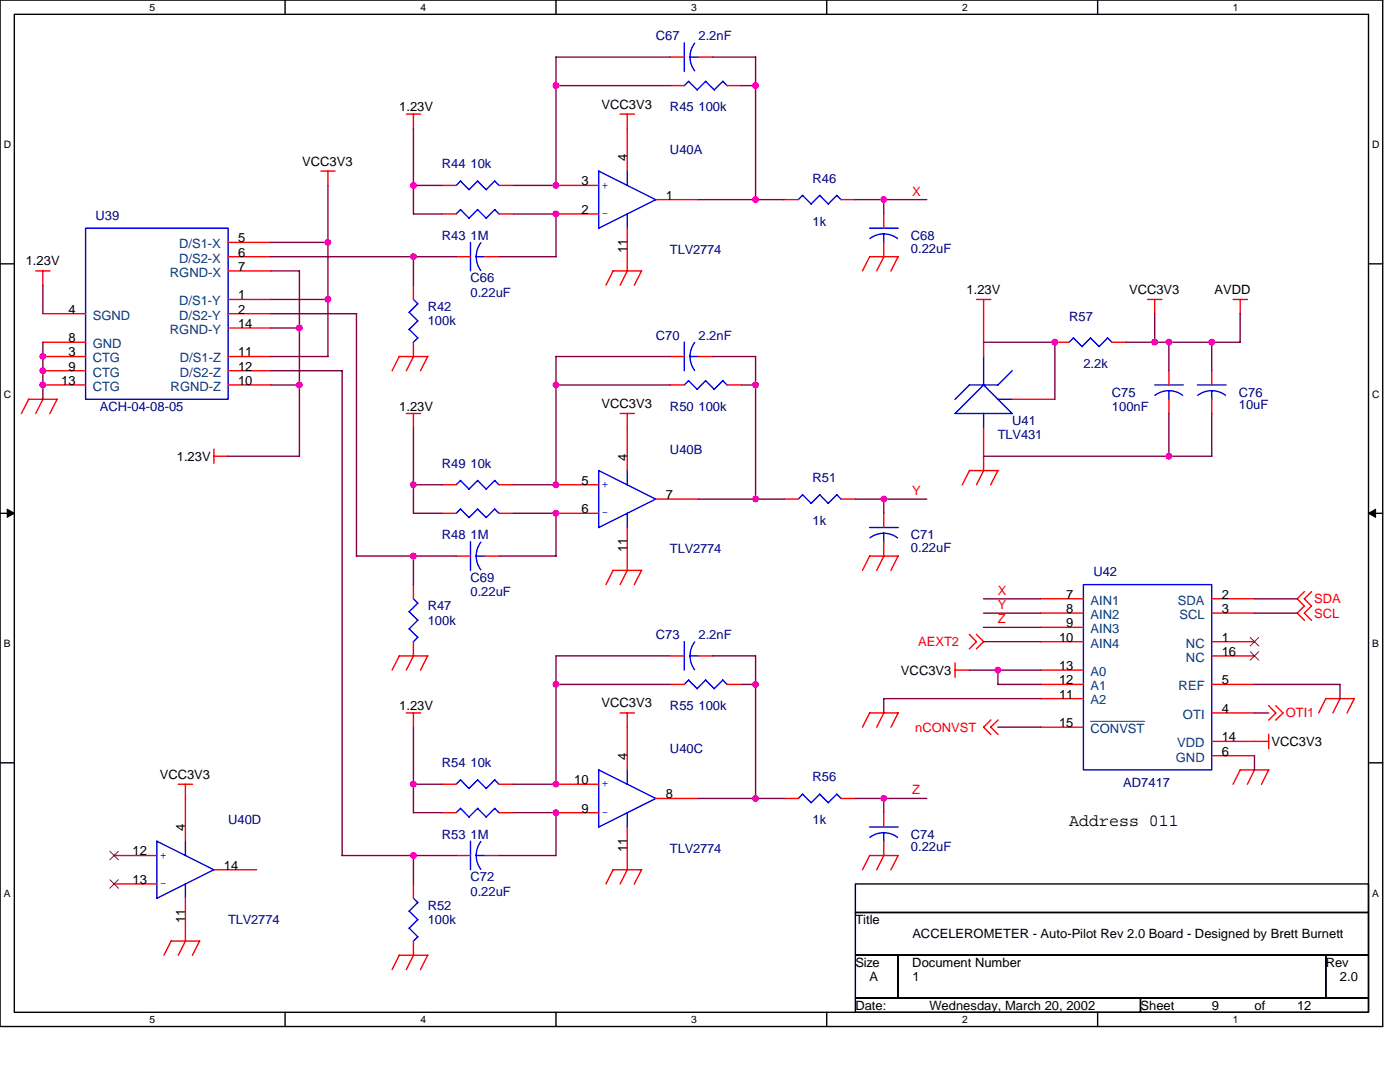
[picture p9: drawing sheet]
<svg xmlns="http://www.w3.org/2000/svg" width="279mm" height="216mm" viewBox="0 0 279 216" stroke-linecap="round" stroke-linejoin="round" font-family="sans-serif">
<path d="M0 0h275.9v204.8h-275.9zM2.9 2.9h270.2v199.1h-270.2z" fill="none" stroke="#000" stroke-width=".28"/>
<g fill="#fff">
<path d="M29.9 .3h1.1v2.3h-1.1z"/>
<path d="M29.9 202.3h1.1v2.3h-1.1z"/>
</g>
<path d="M56.9 0v2.9M56.9 202v2.8" fill="none" stroke="#000" stroke-width=".28"/>
<g fill="#fff">
<path d="M83.9 .3h1.1v2.3h-1.1z"/>
<path d="M83.9 202.3h1.1v2.3h-1.1z"/>
</g>
<path d="M111 0v2.9M111 202v2.8" fill="none" stroke="#000" stroke-width=".28"/>
<g fill="#fff">
<path d="M138 .3h1.1v2.3h-1.1z"/>
<path d="M138 202.3h1.1v2.3h-1.1z"/>
</g>
<path d="M165 0v2.9M165 202v2.8" fill="none" stroke="#000" stroke-width=".28"/>
<g fill="#fff">
<path d="M192 .3h1.1v2.3h-1.1z"/>
<path d="M192 202.3h1.1v2.3h-1.1z"/>
</g>
<path d="M219.1 0v2.9M219.1 202v2.8" fill="none" stroke="#000" stroke-width=".28"/>
<g fill="#fff">
<path d="M246.1 .3h1.1v2.3h-1.1z"/>
<path d="M246.1 202.3h1.1v2.3h-1.1z"/>
<path d="M.7 27.7h1.5v2.3h-1.5z"/>
<path d="M273.8 27.7h1.5v2.3h-1.5z"/>
<path d="M.7 77.5h1.5v2.3h-1.5z"/>
<path d="M273.8 77.5h1.5v2.3h-1.5z"/>
</g>
<path d="M0 52.6h2.9M273.1 52.6h2.8" fill="none" stroke="#000" stroke-width=".28"/>
<g fill="#fff">
<path d="M.7 127.3h1.4v2.3h-1.4z"/>
<path d="M273.8 127.3h1.4v2.3h-1.4z"/>
</g>
<path d="M0 102.4h2.9M273.1 102.4h2.8" fill="none" stroke="#000" stroke-width=".28"/>
<path d="M1.4 101.6l1.5 .8-1.5 .8zM273.1 102.4l1.4-.8v1.6z" fill="#000" stroke="#000" stroke-width=".2"/>
<g fill="#fff">
<path d="M.7 177.1h1.4v2.3h-1.4z"/>
<path d="M273.8 177.1h1.4v2.3h-1.4z"/>
</g>
<path d="M0 152.2h2.9M273.1 152.2h2.8M170.7 176.4h102.4v5.7h-102.4zM170.7 182.1h102.4v8.5h-102.4zM170.7 190.6h8.5v8.6h-8.5zM170.7 199.2h56.9v2.8h-56.9zM179.2 190.6h85.4v8.6h-85.4zM227.6 199.2h45.5v2.8h-45.5zM264.6 190.6h8.5v8.6h-8.5z" fill="none" stroke="#000" stroke-width=".28"/>
<g fill="none" stroke="#f00" stroke-width=".28">
<path d="M133.7 17.1h2.9M133.7 11.4h2.9M139.4 11.4h2.9M145.1 17.1h2.8M64 34.1h2.9M65.4 34.1v2.9M81.1 22.8h2.8M82.5 22.8v2.8M88.2 37h2.8M99.6 37h2.8M111 37h8.5M123.8 22.8h2.8"/>
<path d="M125.2 22.8v11.3M130.9 39.8h8.5M156.5 39.8h2.8M167.9 39.8h2.8M7.1 54.1h2.9M8.6 54.1v2.8M45.5 51.2h8.6M45.5 54.1h8.6M45.5 59.8h8.6M45.5 48.4h8.6M82.5 56.9v2.9M88.2 42.7h2.8"/>
<path d="M91 51.2h2.9M96.7 51.2h2.9M99.6 42.7h2.8M111 42.7h8.5M122.3 54.1h5.8M122.4 54l-1.5 2.9M125.2 45.5v8.6M125.2 54l-1.4 2.9M128 54.1l-1.4 2.8M173.5 51.2h5.8M173.6 51.2l-1.5 2.9M176.4 42.7v2.8"/>
<path d="M176.4 48.4v2.8M176.4 51.2l-1.4 2.9M179.2 51.2l-1.4 2.9M194.9 59.8h2.8M196.3 59.8v11.3M229 59.8h2.9M230.4 59.8v2.8M246.1 59.8h2.9M247.5 59.8v2.8M5.7 79.7h5.7M5.7 79.7l-1.4 2.8M8.6 71.1h8.5"/>
<path d="M8.6 62.6h8.5M8.6 74h8.5M8.6 76.8h8.5M8.6 68.3h8.5M8.6 79.7l-1.5 2.8M11.4 79.7l-1.5 2.8M45.5 71.1h8.6M45.5 62.6h8.6M45.5 65.4h8.6M45.5 74h8.6M45.5 76.8h8.6M79.7 71.1h5.7l-1.5 2.9"/>
<path d="M79.7 71.1l-1.4 2.9M82.5 68.3v2.8M82.5 71.1l-1.4 2.9M133.7 71.1h2.9M133.7 76.8h2.9M139.4 71.1h2.9M145.1 76.8h2.8M202 79.7h8.5M210.5 68.3h2.9M221.9 68.3h2.8M233.3 74v2.8M233.3 79.7v2.8"/>
<path d="M241.8 74v2.8M241.8 79.7v2.8M42.7 91h2.9M42.7 89.6v2.9M81.1 82.5h2.8M82.5 82.5v2.9M88.2 96.7h2.8M99.6 96.7h2.8M111 96.7h8.5M123.8 82.5h2.8M125.2 82.5v11.4M130.9 99.6h8.5"/>
<path d="M156.5 99.6h2.8M167.9 99.6h2.8M192 96.7l1.5-2.8h5.7l-1.5 2.9M196.3 85.4v8.5M196.3 93.9l-1.4 2.8M82.5 116.6v2.9M88.2 102.4h2.8M91 111h2.9M96.7 111h2.9M99.6 102.4h2.8M111 102.4h8.5M122.3 113.8h5.8"/>
<path d="M122.4 113.8l-1.5 2.8M125.2 105.3v8.5l-1.4 2.8M128 113.8l-1.4 2.9M173.5 111h5.8M173.6 110.9l-1.5 2.9M176.4 102.4v2.9M176.4 108.1v2.9M176.4 110.9l-1.4 2.9M179.2 111l-1.4 2.8M207.7 119.5h8.5M241.8 119.5h8.6M260.3 118l-1.4 1.5 1.4 1.4"/>
<path d="M261.7 118l-1.4 1.5 1.4 1.4M78.3 133.7l1.4-2.8h5.7l-1.5 2.8M82.5 128v2.9l-1.4 2.8M133.7 130.9h2.9M133.7 136.6h2.9M139.4 130.9h2.9M145.1 136.6h2.8M190.6 133.7h2.9M190.6 132.3v2.8M193.4 126.6l1.5 1.4-1.5 1.5M194.9 126.6l1.4 1.4-1.4 1.5M207.7 133.7h8.5"/>
<path d="M207.7 139.4h8.5M207.7 136.6h8.5M207.7 122.3h8.5M207.7 125.2h8.5M207.7 128h8.5M241.8 130.9h8.6M241.8 136.6h8.6M241.8 122.3h8.6M241.8 128h8.6M260.3 120.9l-1.4 1.4 1.4 1.5M261.7 120.9l-1.4 1.4 1.4 1.5M267.4 139.4l-1.4 2.9"/>
<path d="M270.3 139.4l-1.5 2.9M270.3 139.4h-5.7l-1.4 2.9M35.6 156.5h2.8M37 156.5v11.4M81.1 142.3h2.8M82.5 142.3v2.8M88.2 156.5h2.8M99.6 156.5h2.8M111 156.5h8.5M123.8 142.3h2.8M125.2 142.3v11.3M130.9 159.3h8.5"/>
<path d="M156.5 159.3h2.8M167.9 159.3h2.8M173.5 142.3h5.8M173.6 142.2l-1.5 2.9M176.4 142.2l-1.4 2.9M179.2 142.3l-1.4 2.8M197.7 143.7l-1.4 1.4 1.4 1.4M199.2 143.7l-1.5 1.4 1.5 1.4M207.7 145.1h8.5M241.8 142.3h8.6M241.8 147.9h11.4M241.8 150.8h8.6"/>
<path d="M246.1 156.5l1.4-2.9h5.7l-1.4 2.9M250.4 153.6l-1.5 2.9M253.2 140.8l1.4 1.5-1.4 1.4M253.2 146.5v2.9M254.6 140.8l1.5 1.5-1.5 1.4M22.8 170.7h8.5M22.8 176.4h8.5M37 179.2v8.5l-1.4 2.9M42.7 173.5h8.5M82.5 176.4v2.8M88.2 162.2h2.8M91 170.7h2.9"/>
<path d="M96.7 170.7h2.9M99.6 162.2h2.8M111 162.2h8.5M122.3 173.5h5.8M122.4 173.5l-1.5 2.9M125.2 165v8.5l-1.4 2.9M128 173.5l-1.4 2.9M173.5 170.7h5.8M173.6 170.7l-1.5 2.8M176.4 162.2v2.8M176.4 167.9v2.8M176.4 170.7l-1.4 2.8"/>
<path d="M179.2 170.7l-1.4 2.9M34.1 187.8h5.8M34.2 187.7l-1.5 2.9M39.8 187.8l-1.4 2.8M78.3 193.5l1.4-2.9h5.7l-1.5 2.9M82.5 187.8v2.8l-1.4 2.9"/>
</g>
<g fill="none" stroke="#00f" stroke-width=".28">
<path d="M136.6 8.5v5.7M137.4 16.2l1.7 1.7M137.4 16.2l-.8 .9M137.7 11.4h1.7M138.6 8.6l-.7 1.3-.2 1.5 .2 1.4 .7 1.3M140.8 16.2l1.8 1.7M140.8 16.2l-1.7 1.7M144.3 16.2l.8 .9M144.3 16.2l-1.8 1.7M95.3 36.1l1.7 1.8 1.7-1.8 .9 .9M95.3 36.1l-1.7 1.8-1.7-1.8-.9 .9M125.2 34.1v2.9"/>
<path d="M130.9 39.8l-11.4 5.8M130.9 39.9l-11.4-5.8v11.4M160.2 39l-.9 .8M167 39l.9 .9M167 39l-1.7 1.7-1.7-1.7-1.7 1.7-1.7-1.7M17.1 45.5h28.4v34.2h-28.4zM82.5 59.8l.9 .8M93.9 48.3v5.8M95 51.2h1.8M95.3 41.8l1.7 1.8 1.7-1.8 .9 .9M95.3 41.8l-1.7 1.8-1.7-1.8-.9 .9M96 48.4l-.7 1.3-.3 1.5 .3 1.5 .6 1.3"/>
<path d="M125.2 42.7v2.8M173.5 45.5h5.8M173.6 47.6l1.3-.7 1.4-.2 1.5 .2 1.3 .7M176.4 46.7v1.7M81.7 62.3l1.7 1.8M81.7 65.7l1.7 1.8M83.4 60.6l-1.8 1.7M83.4 64l-1.8 1.7M83.4 67.4l-.9 .9M136.6 68.3v5.7M137.4 75.9l-.8 .9M137.7 71.1h1.7"/>
<path d="M138.6 68.3l-.7 1.4-.2 1.4 .2 1.5 .7 1.3M140.8 75.9l-1.7 1.8-1.7-1.7M144.3 76l.8 .8M144.3 75.9l-1.7 1.8-1.8-1.7M196.3 71.1v5.7l5.7 5.7h-11.4l5.7-5.7M199.2 79.7h2.8M202 74l-2.8 2.8h-5.7l-2.9 2.9M214.2 67.4l1.8 1.8M214.2 67.4l-.8 .9M217.6 67.4l1.8 1.8M217.7 67.4l-1.8 1.8M221 67.4l.9 .9"/>
<path d="M221.1 67.4l-1.7 1.8M230.4 76.8h5.8M230.5 78.9l1.3-.7 1.4-.2 1.5 .2 1.3 .7M233.3 78v1.7M239 76.8h5.7M241.8 78v1.7M244.6 78.9l-1.3-.7-1.5-.2-1.4 .2-1.4 .7M91.9 95.9l1.7 1.7M91.9 95.9l-.9 .8M95.3 95.9l1.7 1.7M95.3 95.9l-1.7 1.7M98.7 95.9l.9 .9"/>
<path d="M98.7 95.9l-1.7 1.7M125.2 93.9v2.8M130.9 99.6l-11.4 5.7M130.9 99.6l-11.4-5.7v11.4M160.2 98.7l-.9 .9M163.6 98.7l-1.7 1.8-1.7-1.8M167 98.7l.9 .9M167 98.7l-1.7 1.8-1.7-1.8M196.3 82.5v2.9M82.5 119.5l.9 .9M93.9 108.1v5.7M95 111h1.8"/>
<path d="M95.3 101.6l1.7 1.7 1.7-1.7 .9 .8M95.3 101.6l-1.7 1.7-1.7-1.7-.9 .8M96 108.2l-.7 1.3-.3 1.4 .3 1.5 .7 1.3M125.2 102.4v2.9M173.5 105.3h5.8M173.6 107.3l1.3-.7 1.5-.2 1.4 .2 1.3 .7M176.4 106.4v1.7M216.2 116.6h25.6v37h-25.6zM81.7 122l1.7 1.8M81.7 125.5l1.7 1.7M83.4 120.4l-1.8 1.7M83.4 123.8l-1.8 1.7"/>
<path d="M83.4 127.2l-.9 .9M136.6 128v5.7M137.4 135.7l1.7 1.7M137.4 135.7l-.8 .9M137.7 130.9h1.7M138.6 128.1l-.7 1.3-.2 1.4 .2 1.5 .7 1.3M140.8 135.7l1.8 1.7M140.8 135.7l-1.7 1.7M144.3 135.7l.8 .9M144.3 135.7l-1.8 1.7M91 156.5l.9-.9 1.7 1.8M95.3 155.6l1.7 1.8"/>
<path d="M95.3 155.6l-1.7 1.7M99.6 156.5l-.9-.9-1.7 1.7M125.2 153.6v2.9M130.9 159.3l-11.4 5.7M130.9 159.3l-11.4-5.7v11.4M160.2 158.5l1.7 1.7M160.2 158.5l-.9 .8M167 158.5l.9 .8M167 158.5l-1.7 1.7M37 167.8v2.9M37 176.4v2.8M42.7 173.5l-11.4 5.8"/>
<path d="M42.7 173.6l-11.4-5.7v11.3M82.5 179.2l.9 .9M93.9 167.8v5.7M95 170.7h1.8M95.3 161.3l1.7 1.7 1.7-1.7 .9 .9M95.3 161.3l-1.7 1.7-1.7-1.7-.9 .9M96 167.9l-.7 1.3-.3 1.4 .3 1.6 .6 1.3M125.2 162.1v2.9M161.9 160.2l1.7-1.7 1.7 1.7M173.5 165h5.8M173.6 167.1l1.3-.7 1.5-.2 1.4 .2 1.3 .7M176.4 166.2v1.7"/>
<path d="M81.7 181.8l1.7 1.7M81.7 185.2l1.7 1.7M83.4 180.1l-1.8 1.7M83.4 183.5l-1.8 1.7M83.4 186.9l-.9 .9"/>
</g>
<path d="M217.6 143.9h10.8" fill="none" stroke="#004080" stroke-width=".2"/>
<path d="M249.5 127.2l1.7 1.7M249.5 130l1.7 1.7M251.2 127.2l-1.7 1.7M251.2 130l-1.7 1.7M21.9 169.9l1.7 1.7M21.9 175.5l1.7 1.7M23.6 169.9l-1.7 1.7M23.6 175.5l-1.7 1.7" fill="none" stroke="#804000" stroke-width=".2"/>
<g fill="none" stroke="#800040" stroke-width=".28">
<path d="M111 17.1h22.7M133.7 11.4h-22.7v25.6h-8.6M142.3 11.4h8.5M147.9 17.1h2.9M150.8 11.4v28.5M65.4 37v34.2l-11.3-.1M82.5 25.6v17.1h5.7M82.5 37h5.7M139.4 39.8h17.1M170.7 39.8h14.3M176.4 39.8v2.9M8.6 56.9v5.7"/>
<path d="M54.1 59.8h11.4M54.1 51.2h37M54.1 48.4h11.4M54.1 54.1h5.7v37l-14.3-.1M82.5 51.2v5.7M102.4 42.7h8.6v8.5h-11.4M8.6 68.3v11.4M54.1 76.8h5.7M54.1 62.6h17v48.4h20M54.1 74h14.2v96.7h22.8M54.1 65.4h5.7M111 76.8h22.7"/>
<path d="M133.7 71.1h-22.7v25.7l-8.6-.1M142.3 71.1h8.5M147.9 76.8h2.9M150.8 71.1v28.5M196.3 68.3h14.2v11.4M230.4 62.6v5.7M233.3 68.3v5.7M241.8 68.3v5.7M247.5 62.6v5.7h-22.8M82.5 85.4v17h5.7M82.5 96.7h5.7M139.4 99.6h17.1"/>
<path d="M170.7 99.6h14.3M176.4 99.6v2.8M233.3 82.5v8.6M241.8 82.5l.1 8.5h-45.6M82.5 111v5.7M102.4 102.4h8.6v8.6h-11.4M196.3 119.5h11.4M250.4 119.5h8.5M111 136.6h22.7M133.7 130.9h-22.7v25.6M142.3 130.9h8.5M147.9 136.6h2.9"/>
<path d="M150.8 130.9v28.4M193.4 133.7h14.3M196.3 122.3h11.4M196.3 125.2h11.4M196.3 128h11.4M199.2 136.6h8.5M199.2 133.7v2.9M207.7 139.4h-31.3v2.9M250.4 136.6h17v2.8M250.4 122.3h8.5M82.5 145.1v17.1M82.5 156.5h5.7"/>
<path d="M102.4 156.5h8.6M139.4 159.3h17.1M170.7 159.3h14.3M176.4 159.3v2.9M199.1 145.1h8.6M250.3 142.3h2.9M250.4 150.8v2.8M82.5 170.7v5.7M82.5 162.2h5.7M102.4 162.2h8.6v8.5h-11.4"/>
</g>
<g fill="#f0f" stroke="#f0f" stroke-width=".28">
<circle cx="82.5" cy="51.2" r=".57"/>
<circle cx="110.9" cy="42.7" r=".56"/>
<circle cx="82.5" cy="37" r=".57"/>
<circle cx="110.9" cy="17.1" r=".57"/>
<circle cx="110.9" cy="37" r=".57"/>
<circle cx="150.8" cy="17.1" r=".57"/>
<circle cx="150.8" cy="39.8" r=".57"/>
<circle cx="176.4" cy="39.8" r=".56"/>
<circle cx="65.4" cy="48.4" r=".56"/>
<circle cx="65.4" cy="59.7" r=".57"/>
<circle cx="176.4" cy="99.6" r=".55"/>
<circle cx="82.5" cy="96.7" r=".57"/>
<circle cx="110.9" cy="96.7" r=".57"/>
<circle cx="110.9" cy="76.8" r=".56"/>
<circle cx="110.9" cy="102.4" r=".57"/>
<circle cx="150.8" cy="99.6" r=".56"/>
<circle cx="150.8" cy="76.8" r=".56"/>
<circle cx="176.4" cy="159.3" r=".56"/>
<circle cx="82.5" cy="156.5" r=".56"/>
<circle cx="110.9" cy="156.5" r=".56"/>
<circle cx="110.9" cy="136.6" r=".57"/>
<circle cx="110.9" cy="162.2" r=".56"/>
<circle cx="150.8" cy="159.3" r=".57"/>
<circle cx="150.8" cy="136.6" r=".57"/>
<circle cx="82.5" cy="110.9" r=".57"/>
<circle cx="82.5" cy="170.7" r=".56"/>
<circle cx="59.7" cy="65.4" r=".57"/>
<circle cx="59.7" cy="76.8" r=".56"/>
<circle cx="8.5" cy="71.1" r=".56"/>
<circle cx="8.5" cy="74" r=".57"/>
<circle cx="8.5" cy="76.8" r=".56"/>
<circle cx="210.5" cy="68.3" r=".57"/>
<circle cx="230.4" cy="68.3" r=".57"/>
<circle cx="233.3" cy="68.3" r=".56"/>
<circle cx="233.3" cy="91" r=".55"/>
<circle cx="241.8" cy="68.3" r=".56"/>
<circle cx="199.1" cy="133.7" r=".55"/>
</g>
<text font-size="3.4" x="213.4" y="164.9">Address 011</text>
<g font-size="2.6" fill="#000080">
<text x="130.9" y="8">C67</text>
<text x="139.4" y="8">2.2nF</text>
<text x="133.7" y="22.2">R45 100k</text>
<text x="88.2" y="33.6">R44 10k</text>
<text x="133.7" y="30.8">U40A</text>
<text x="162.2" y="36.4">R46</text>
<text x="19.1" y="43.9">U39</text>
<text x="88.2" y="47.8">R43 1M</text>
<text x="162.2" y="45">1k</text>
<text x="181.8" y="47.8">C68</text>
<text x="133.7" y="50.7">TLV2774</text>
<text x="181.8" y="50.4">0.22uF</text>
<text x="93.9" y="56.4">C66</text>
<text x="93.9" y="59.2">0.22uF</text>
<text x="85.4" y="62.1">R42</text>
<text x="85.4" y="64.9">100k</text>
<text x="213.4" y="64.1">R57</text>
<text x="130.9" y="67.8">C70</text>
<text x="139.4" y="67.8">2.2nF</text>
<text x="216.2" y="73.4">2.2k</text>
<text x="19.9" y="82">ACH-04-08-05</text>
<text x="133.7" y="82">R50 100k</text>
<text x="221.9" y="79.1">C75</text>
<text x="221.9" y="82">100nF</text>
<text x="247.2" y="79.1">C76</text>
<text x="247.2" y="81.7">10uF</text>
<text x="199.2" y="87.7">TLV431</text>
<text x="202" y="84.8">U41</text>
<text x="88.2" y="93.3">R49 10k</text>
<text x="133.7" y="90.5">U40B</text>
<text x="162.2" y="96.2">R51</text>
<text x="88.2" y="107.6">R48 1M</text>
<text x="162.2" y="104.7">1k</text>
<text x="181.8" y="107.6">C71</text>
<text x="133.7" y="110.4">TLV2774</text>
<text x="181.8" y="110.1">0.22uF</text>
<text x="93.9" y="116.1">C69</text>
<text x="93.9" y="119">0.22uF</text>
<text x="218.2" y="115">U42</text>
<text x="85.4" y="121.8">R47</text>
<text x="85.4" y="124.7">100k</text>
<text x="130.9" y="127.5">C73</text>
<text x="139.4" y="127.5">2.2nF</text>
<text x="133.7" y="141.7">R55 100k</text>
<text x="88.2" y="153.1">R54 10k</text>
<text x="133.7" y="150.2">U40C</text>
<text x="162.2" y="155.9">R56</text>
<text x="224.2" y="157.1">AD7417</text>
<text x="45.5" y="164.5">U40D</text>
<text x="88.2" y="167.3">R53 1M</text>
<text x="162.2" y="164.5">1k</text>
<text x="181.8" y="167.3">C74</text>
<text x="133.7" y="170.2">TLV2774</text>
<text x="181.8" y="169.9">0.22uF</text>
<text x="93.9" y="175.9">C72</text>
<text x="93.9" y="178.7">0.22uF</text>
<text x="45.5" y="184.4">TLV2774</text>
<text x="85.4" y="181.5">R52</text>
<text x="85.4" y="184.4">100k</text>
</g>
<g font-size="2.6">
<text x="79.7" y="22.2">1.23V</text>
<text x="120.1" y="21.7">VCC3V3</text>
<text x="60.3" y="33">VCC3V3</text>
<text x="125.2" y="32.2" transform="rotate(-90 125.2 32.2)">4</text>
<text x="116.1" y="37">3</text>
<text x="132.9" y="39.8">1</text>
<text x="116.1" y="42.7">2</text>
<text x="5.1" y="53">1.23V</text>
<text x="47.5" y="48.3">5</text>
<text x="47.5" y="51.2">6</text>
<text x="125.2" y="50.5" transform="rotate(-90 125.2 50.5)">11</text>
<text x="47.5" y="54">7</text>
<text x="47.5" y="59.7">1</text>
<text x="192.9" y="58.7">1.23V</text>
<text x="225.3" y="58.7">VCC3V3</text>
<text x="242.4" y="58.7">AVDD</text>
<text x="13.7" y="62.6">4</text>
<text x="47.5" y="62.6">2</text>
<text x="47.5" y="65.4">14</text>
<text x="13.7" y="68.3">8</text>
<text x="13.7" y="71.1">3</text>
<text x="47.5" y="71.1">11</text>
<text x="12.2" y="76.8">13</text>
<text x="13.7" y="74">9</text>
<text x="47.5" y="74">12</text>
<text x="47.5" y="76.8">10</text>
<text x="79.7" y="82">1.23V</text>
<text x="120.1" y="81.4">VCC3V3</text>
<text x="35.3" y="91.9">1.23V</text>
<text x="125.2" y="91.9" transform="rotate(-90 125.2 91.9)">4</text>
<text x="116.1" y="96.7">5</text>
<text x="132.9" y="99.6">7</text>
<text x="116.1" y="102.4">6</text>
<text x="125.2" y="110.2" transform="rotate(-90 125.2 110.2)">11</text>
<text x="212.8" y="119.5">7</text>
<text x="243.8" y="119.5">2</text>
<text x="212.8" y="122.3">8</text>
<text x="212.8" y="125.2">9</text>
<text x="243.8" y="122.3">3</text>
<text x="211.3" y="128">10</text>
<text x="243.8" y="128">1</text>
<text x="243.8" y="130.9">16</text>
<text x="179.8" y="134.6">VCC3V3</text>
<text x="211.3" y="133.7">13</text>
<text x="211.3" y="136.5">12</text>
<text x="243.8" y="136.5">5</text>
<text x="79.7" y="141.7">1.23V</text>
<text x="120.1" y="141.1">VCC3V3</text>
<text x="211.3" y="139.4">11</text>
<text x="243.8" y="142.2">4</text>
<text x="211.3" y="145.1">15</text>
<text x="243.8" y="147.9">14</text>
<text x="253.8" y="148.8">VCC3V3</text>
<text x="31.9" y="155.4">VCC3V3</text>
<text x="125.2" y="151.6" transform="rotate(-90 125.2 151.6)">4</text>
<text x="243.8" y="150.8">6</text>
<text x="114.6" y="156.5">10</text>
<text x="132.9" y="159.3">8</text>
<text x="37" y="165.9" transform="rotate(-90 37 165.9)">4</text>
<text x="116.1" y="162.1">9</text>
<text x="26.4" y="170.7">12</text>
<text x="44.7" y="173.5">14</text>
<text x="125.2" y="170" transform="rotate(-90 125.2 170)">11</text>
<text x="26.4" y="176.4">13</text>
<text x="37" y="184.2" transform="rotate(-90 37 184.2)">11</text>
<text x="170.7" y="184.4">Title</text>
<text x="182.1" y="187.2">ACCELEROMETER - Auto-Pilot Rev 2.0 Board - Designed by Brett Burnett</text>
<text x="170.7" y="192.9">Size</text>
<text x="173.5" y="195.8">A</text>
<text x="182.1" y="192.9">Document Number</text>
<text x="182.1" y="195.8">1</text>
<text x="264.6" y="192.9">Rev</text>
<text x="267.4" y="195.8">2.0</text>
<text x="170.7" y="201.5">Date:</text>
<text x="185.5" y="201.5">Wednesday, March 20, 2002</text>
<text x="227.6" y="201.5">Sheet</text>
<text x="241.8" y="201.5">9</text>
<text x="250.4" y="201.5">of</text>
<text x="258.9" y="201.5">12</text>
</g>
<g font-size="2.6" fill="#00f">
<text x="120.1" y="37.6">+</text>
<text x="120.1" y="43.3">-</text>
<text x="120.1" y="97.4">+</text>
<text x="120.1" y="103.1">-</text>
<text x="120.1" y="157.1">+</text>
<text x="120.1" y="162.8">-</text>
<text x="31.9" y="171.3">+</text>
<text x="31.9" y="177">-</text>
</g>
<g font-size="2.6" fill="#f00">
<text x="182.1" y="39">X</text>
<text x="182.1" y="98.8">Y</text>
<text x="199.2" y="118.7">X</text>
<text x="199.2" y="121.5">Y</text>
<text x="199.2" y="124.4">Z</text>
<text x="262.3" y="120.4">SDA</text>
<text x="262.3" y="123.2">SCL</text>
<text x="183.2" y="128.9">AEXT2</text>
<text x="256.6" y="143.1">OTI1</text>
<text x="182.6" y="146">nCONVST</text>
<text x="182.1" y="158.5">Z</text>
</g>
<g font-size="2.6" fill="#004080">
<text x="35.8" y="49.5">D/S1-X</text>
<text x="35.8" y="52.4">D/S2-X</text>
<text x="33.9" y="55.2">RGND-X</text>
<text x="18.5" y="63.8">SGND</text>
<text x="35.8" y="60.9">D/S1-Y</text>
<text x="35.8" y="63.8">D/S2-Y</text>
<text x="18.5" y="69.4">GND</text>
<text x="33.9" y="66.6">RGND-Y</text>
<text x="18.5" y="72.3">CTG</text>
<text x="18.5" y="75.1">CTG</text>
<text x="18.5" y="78">CTG</text>
<text x="34.1" y="78">RGND-Z</text>
<text x="35.9" y="72.3">D/S1-Z</text>
<text x="35.9" y="75.1">D/S2-Z</text>
<text x="217.6" y="120.7">AIN1</text>
<text x="217.6" y="123.5">AIN2</text>
<text x="235.1" y="120.6">SDA</text>
<text x="235.4" y="123.5">SCL</text>
<text x="217.6" y="126.3">AIN3</text>
<text x="217.6" y="129.2">AIN4</text>
<text x="236.7" y="129.2">NC</text>
<text x="217.6" y="134.9">A0</text>
<text x="217.6" y="137.7">A1</text>
<text x="235.2" y="137.7">REF</text>
<text x="236.7" y="132">NC</text>
<text x="217.6" y="140.6">A2</text>
<text x="236.1" y="143.4">OTI</text>
<text x="217.6" y="146.3">CONVST</text>
<text x="234.9" y="149.1">VDD</text>
<text x="234.7" y="152">GND</text>
</g>
<g font-size="2">
<text x="29.9" y="2.1">5</text>
<text x="83.9" y="2.1">4</text>
<text x="138" y="2.1">3</text>
<text x="192" y="2.1">2</text>
<text x="246.1" y="2.1">1</text>
<text x=".7" y="29.6">D</text>
<text x="273.8" y="29.6">D</text>
<text x=".7" y="79.4">C</text>
<text x="273.8" y="79.4">C</text>
<text x=".7" y="129.2">B</text>
<text x="273.8" y="129.2">B</text>
<text x=".7" y="178.9">A</text>
<text x="273.8" y="178.9">A</text>
<text x="29.9" y="204.1">5</text>
<text x="83.9" y="204.1">4</text>
<text x="138" y="204.1">3</text>
<text x="192" y="204.1">2</text>
<text x="246.1" y="204.1">1</text>
</g>
</svg>
